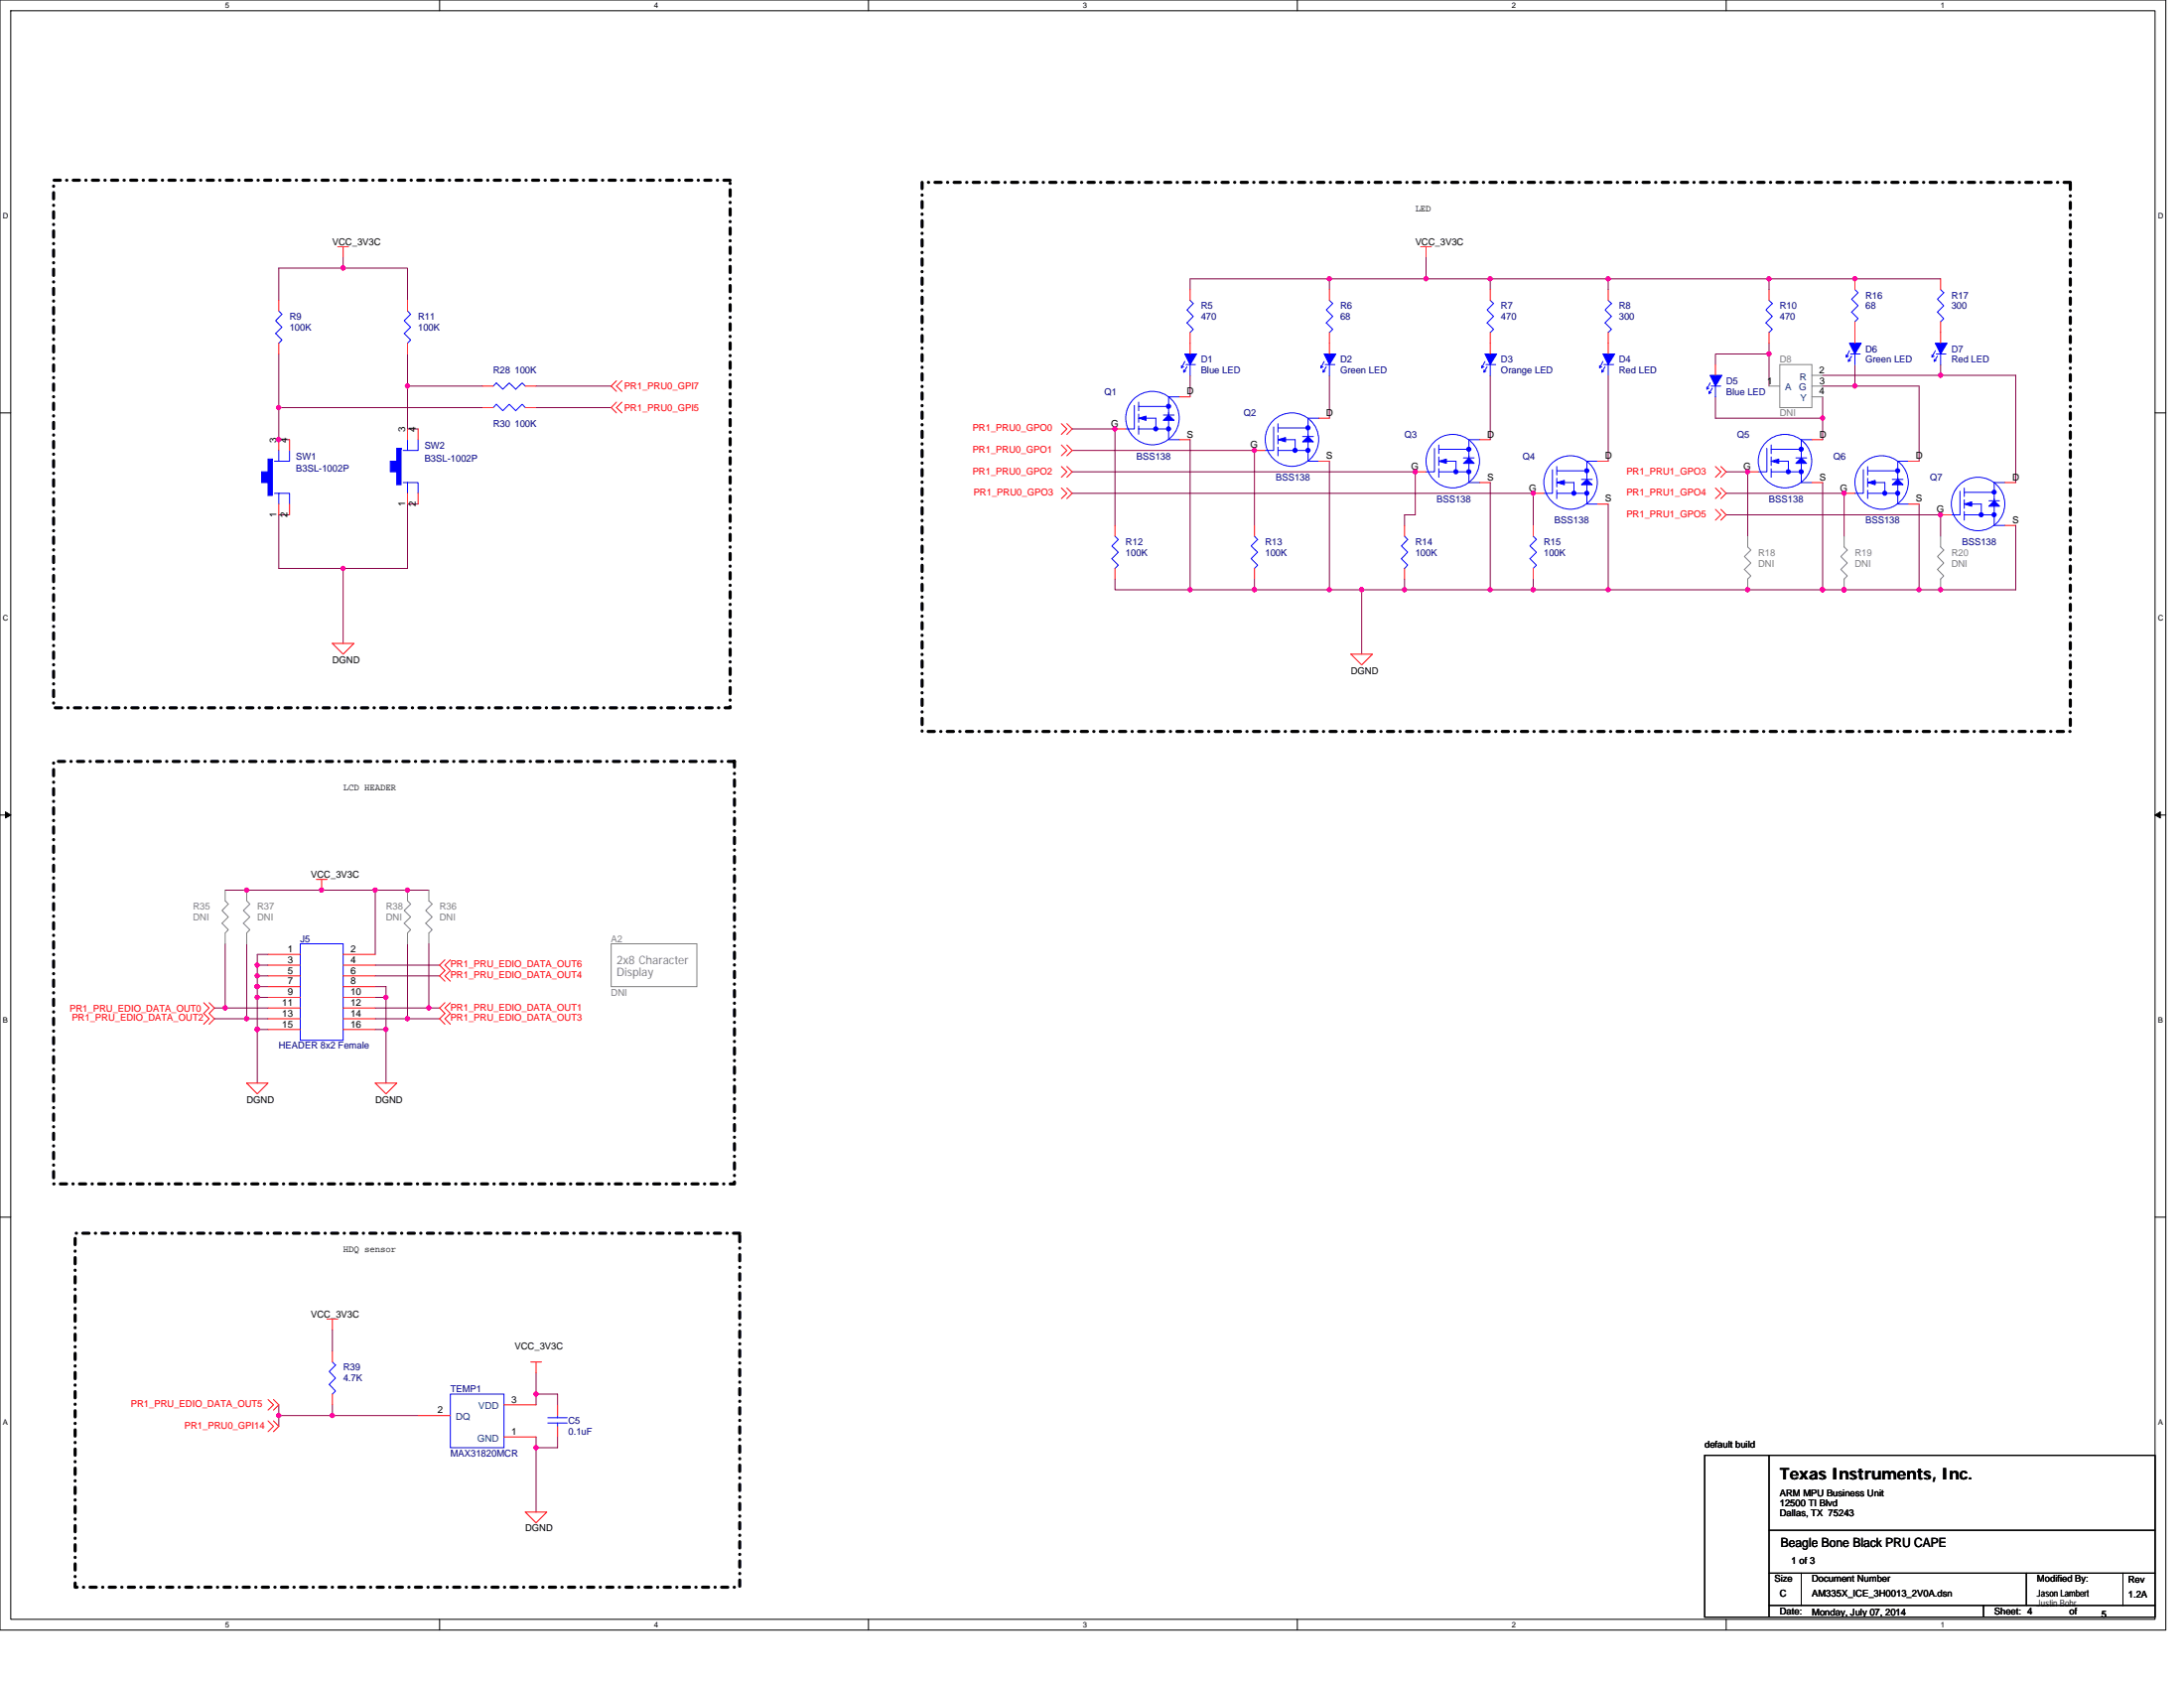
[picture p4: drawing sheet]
<svg xmlns="http://www.w3.org/2000/svg" width="279mm" height="216mm" viewBox="0 0 279 216" stroke-linecap="round" stroke-linejoin="round" font-family="sans-serif">
<path d="M0 0h277.1v208.5h-277.1zM1.4 1.4h274.3v205.7h-274.3z" fill="none" stroke="#000" stroke-width=".13"/>
<g fill="#fff">
<path d="M28.8 .1h.6v1.1h-.6z"/>
<path d="M28.8 207.3h.6v1.1h-.6z"/>
</g>
<path d="M56.2 0v1.4M56.2 207.1v1.4" fill="none" stroke="#000" stroke-width=".13"/>
<g fill="#fff">
<path d="M83.7 .1h.5v1.1h-.5z"/>
<path d="M83.7 207.3h.5v1.1h-.5z"/>
</g>
<path d="M111.1 0v1.4M111.1 207.1v1.4" fill="none" stroke="#000" stroke-width=".13"/>
<g fill="#fff">
<path d="M138.5 .1h.6v1.1h-.6z"/>
<path d="M138.5 207.3h.6v1.1h-.6z"/>
</g>
<path d="M166 0v1.4M166 207.1v1.4" fill="none" stroke="#000" stroke-width=".13"/>
<g fill="#fff">
<path d="M193.4 .1h.6v1.1h-.6z"/>
<path d="M193.4 207.3h.6v1.1h-.6z"/>
</g>
<path d="M220.8 0v1.4M220.8 207.1v1.4" fill="none" stroke="#000" stroke-width=".13"/>
<g fill="#fff">
<path d="M248.3 .1h.5v1.1h-.5z"/>
<path d="M248.3 207.3h.5v1.1h-.5z"/>
<path d="M.4 27.1h.7v1.1h-.7z"/>
<path d="M276.1 27.1h.7v1.1h-.7z"/>
<path d="M.4 78.5h.7v1.1h-.7z"/>
<path d="M276.1 78.5h.7v1.1h-.7z"/>
</g>
<path d="M0 52.8h1.4M275.7 52.8h1.4" fill="none" stroke="#000" stroke-width=".13"/>
<g fill="#fff">
<path d="M.4 130h.6v1.1h-.6z"/>
<path d="M276.1 130h.6v1.1h-.6z"/>
</g>
<path d="M0 104.2h1.4M275.7 104.2h1.4" fill="none" stroke="#000" stroke-width=".13"/>
<path d="M.7 103.8l.7 .4-.7 .4zM275.7 104.2l.7-.4v.8z" fill="#000" stroke="#000" stroke-width=".13"/>
<g fill="#fff">
<path d="M.4 181.4h.6v1.1h-.6z"/>
<path d="M276.1 181.4h.6v1.1h-.6z"/>
</g>
<path d="M0 155.7h1.4M275.7 155.7h1.4M218.1 186.1h57.6v20.7h-57.6zM226.3 186.1v20.6M226.3 195.7h49.4M226.3 201.2h49.4M226.3 205.3h49.4M230.4 201.2v4.1M253.7 205.3v1.4M259.2 201.2v4.1M271.6 201.2v4.1" fill="none" stroke="#000" stroke-width=".13"/>
<path d="M6.9 23.1h86.5v67.4h-86.5zM118 23.3h146.9v70.3h-146.9zM6.9 97.4h87.1v54h-87.1zM9.6 157.7h85v45.3h-85z" fill="none" stroke="#000" stroke-width=".4" stroke-dasharray=".8 .8 0 .8"/>
<g fill="none" stroke="#800040" stroke-width=".13">
<path d="M35.7 38.4v-4.1h16.4v4.1M43.9 32.9v1.4M170.1 35.7h-17.8v1.3M170.1 35.7h12.3M170.1 35.7v1.3M182.4 32.9v2.8M182.4 35.7h8.2v1.3M190.6 35.7h15.1M205.7 35.7h20.6M205.7 35.7v1.3M226.3 35.7v1.3M248.3 35.7h-22"/>
<path d="M35.7 52.1v4.1h1.3M35.7 52.1h26M35.7 45.3v6.8M52.1 45.3v4.1M52.1 49.4v5.5h1.4M52.1 49.4h9.6M68.6 49.4h9.6M68.6 52.1h9.6M137.2 57.6h23.3v9.6M137.2 54.9h5.4v12.3M152.3 56.2v19.2M152.3 48v2.8"/>
<path d="M170.1 48v5.5M170.1 59v16.4M190.6 48v8.2M205.7 48v11M219.5 46.6v-1.3h6.8v4.1M219.5 50.8v2.7h13.7M226.3 43.9v1.4M233.2 53.5v2.7M233.2 50.8v2.7M237.3 46.6v2.8h-4.1M237.3 49.4h8.2v9.6M248.3 48h9.6v13.7"/>
<path d="M248.3 46.6v1.4h-15.1M37 65.8h-1.3v6.9h8.2M43.9 72.7v9.6M53.5 64.5h-1.4v8.2h-8.2M137.2 63.1h59v4.1M137.2 60.3h43.9v5.5h-1.4v1.4M142.6 74.1v1.3h9.7M152.3 75.4h8.2M160.5 75.4h9.6M160.5 74.1v1.3M170.1 75.4h4.1M174.2 75.4v8.3"/>
<path d="M174.2 75.4h5.5M179.7 75.4h10.9M179.7 74.1v1.3M190.6 61.7v13.7M190.6 75.4h5.6M196.2 75.4h9.5M196.2 74.1v1.3M205.7 64.5v10.9M205.7 75.4h27.5M220.8 65.8h27.5v2.8M220.8 63.1h15.1v5.5M220.8 60.3h2.8v8.3"/>
<path d="M233.2 75.4h12.3M233.2 61.7v13.7M245.5 64.5v10.9M257.9 67.2v8.2h-12.4M28.8 113.9h19.2M48 113.9h6.9M48 113.9v8.2M27.4 128.9h1.4M27.4 130.3h4.2M28.8 128.9h5.5M28.8 120.7v8.2M31.6 130.3h2.7"/>
<path d="M31.6 120.7v9.6M32.9 131.7v6.8M32.9 126.2v1.4M32.9 131.7h1.4M32.9 124.8h1.4M32.9 126.2h1.4M32.9 127.6h1.4M32.9 127.6v4.1M32.9 124.8v1.4M32.9 123.4v1.4M34.3 122.1h-1.4v1.3h1.4M48 126.2h1.4v1.4"/>
<path d="M48 131.7h1.4M48 127.6h1.4M48 124.8h8.2M48 123.4h8.2M48 130.3h4.1M48 128.9h6.9M49.4 131.7v6.8M49.4 127.6v4.1M52.1 130.3h4.1M52.1 120.7v9.6M54.9 128.9h1.3M54.9 120.7v8.2"/>
<path d="M35.7 179.7v1.4M42.5 170.1v2.7M42.5 179.7v1.4M68.6 178.3v1.4M68.6 175.6v2.7M68.6 178.3h2.7v1.4M35.7 181.1h6.8M35.7 181.1v1.3M42.5 181.1h11M68.6 185.2v8.2M68.6 183.8v1.4M71.3 183.8v1.4h-2.7"/>
</g>
<g fill="#f0f" stroke="#f0f" stroke-width=".13">
<circle cx="160.5" cy="75.4" r=".27"/>
<circle cx="170.1" cy="75.4" r=".27"/>
<circle cx="179.7" cy="75.4" r=".27"/>
<circle cx="196.1" cy="75.4" r=".27"/>
<circle cx="190.6" cy="75.4" r=".27"/>
<circle cx="152.2" cy="75.4" r=".27"/>
<circle cx="196.1" cy="63.1" r=".27"/>
<circle cx="181" cy="60.3" r=".27"/>
<circle cx="160.5" cy="57.6" r=".27"/>
<circle cx="142.6" cy="54.9" r=".27"/>
<circle cx="170.1" cy="35.7" r=".27"/>
<circle cx="182.4" cy="35.7" r=".27"/>
<circle cx="43.9" cy="34.3" r=".27"/>
<circle cx="43.9" cy="72.7" r=".27"/>
<circle cx="32.9" cy="131.7" r=".27"/>
<circle cx="32.9" cy="127.6" r=".27"/>
<circle cx="52.1" cy="49.4" r=".27"/>
<circle cx="35.7" cy="56.2" r=".27"/>
<circle cx="35.7" cy="52.1" r=".27"/>
<circle cx="42.5" cy="181" r=".27"/>
<circle cx="190.6" cy="35.7" r=".27"/>
<circle cx="174.2" cy="75.4" r=".27"/>
<circle cx="226.3" cy="45.3" r=".27"/>
<circle cx="205.7" cy="75.4" r=".27"/>
<circle cx="223.6" cy="75.4" r=".27"/>
<circle cx="223.6" cy="60.3" r=".27"/>
<circle cx="235.9" cy="75.4" r=".27"/>
<circle cx="233.2" cy="75.4" r=".27"/>
<circle cx="248.3" cy="75.4" r=".27"/>
<circle cx="235.9" cy="63.1" r=".27"/>
<circle cx="248.3" cy="65.8" r=".27"/>
<circle cx="32.9" cy="124.8" r=".27"/>
<circle cx="32.9" cy="126.2" r=".27"/>
<circle cx="233.2" cy="53.5" r=".27"/>
<circle cx="248.3" cy="48" r=".27"/>
<circle cx="237.3" cy="49.4" r=".27"/>
<circle cx="205.7" cy="35.7" r=".27"/>
<circle cx="237.3" cy="35.7" r=".27"/>
<circle cx="226.3" cy="35.7" r=".27"/>
<circle cx="245.5" cy="75.4" r=".27"/>
<circle cx="32.9" cy="123.4" r=".27"/>
<circle cx="49.4" cy="131.7" r=".27"/>
<circle cx="49.4" cy="127.6" r=".27"/>
<circle cx="31.5" cy="130.3" r=".27"/>
<circle cx="52.1" cy="130.3" r=".27"/>
<circle cx="54.9" cy="128.9" r=".27"/>
<circle cx="28.8" cy="128.9" r=".27"/>
<circle cx="52.1" cy="113.8" r=".27"/>
<circle cx="48" cy="113.8" r=".27"/>
<circle cx="31.5" cy="113.8" r=".27"/>
<circle cx="41.1" cy="113.8" r=".27"/>
<circle cx="68.6" cy="178.3" r=".27"/>
<circle cx="68.6" cy="185.2" r=".27"/>
<circle cx="35.7" cy="181" r=".27"/>
</g>
<g fill="none" stroke="#f00" stroke-width=".13">
<path d="M35.7 38.4v1.4M43.2 31.6h1.4M43.9 31.6v1.3M52.1 38.4v1.4M152.3 37v1.4M170.1 37v1.4M181.7 31.6h1.4M182.4 31.6v1.3M190.6 37v1.4M205.7 37v1.4M226.3 37v1.4M237.3 35.7v1.3"/>
<path d="M248.3 35.7v1.3M35.7 43.9v1.4M35.7 56.2v1.4M37 56.2v1.4M52.1 54.9v1.3M52.1 43.9v1.4M53.5 54.9v1.3M61.7 49.4h1.4M61.7 52.1h1.4M67.2 49.4h1.4M67.2 52.1h1.4M78.9 48.7l-.7 .7 .7 .7"/>
<path d="M78.9 51.4l-.7 .7 .7 .7M79.6 48.7l-.7 .7 .7 .7M79.6 51.4l-.7 .7 .7 .7M135.8 54.2l.7 .7-.7 .7M135.8 59.7l.7 .6-.7 .7M135.8 56.9l.7 .7-.7 .7M136.5 54.2l.7 .7-.7 .7M136.5 59.7l.7 .6-.7 .7M136.5 56.9l.7 .7-.7 .7M142.6 54.9h1.4M150.9 56.2h1.4M150.9 50.8h1.4"/>
<path d="M152.3 42.5v2.8M152.3 48h.1M160.5 57.6h1.4M168.7 59h1.4M168.7 53.5h1.4M170.1 42.5v2.8M170.1 48h.1M189.3 56.2h1.3M190.6 42.5v2.8M190.6 48h.1M204.4 59h1.3M205.7 42.5v2.8"/>
<path d="M205.7 48h.1M219.5 59.7l.7 .6-.7 .7M219.5 46.6v1.4M219.5 50.8h.1M220.2 59.7l.6 .6-.6 .7M226.3 42.5v1.4M231.8 56.2h1.4M237.3 41.1v2.8M237.3 46.6h.1M244.2 59h1.3M248.3 41.1v2.8M248.3 46.6h.1"/>
<path d="M35.7 64.5v1.3M37 64.5v1.3M52.1 63.1v1.4M53.5 63.1v1.4M135.8 62.4l.7 .7-.7 .7M136.5 62.4l.7 .7-.7 .7M142.6 67.2v1.4M142.6 72.7v1.4M160.5 67.2v1.4M160.5 72.7v1.4M179.7 67.2v1.4M179.7 72.7v1.4"/>
<path d="M181.1 60.3h1.3M189.3 61.7h1.3M196.2 63.1h1.3M196.2 67.2v1.4M196.2 72.7v1.4M204.4 64.5h1.3M219.5 62.4l.7 .7-.7 .7M219.5 65.2l.7 .6-.7 .7M220.2 62.4l.6 .7-.6 .7M220.2 65.2l.6 .6-.6 .7M223.6 60.3h1.3M231.8 61.7h1.4"/>
<path d="M235.9 63.1h1.4M244.2 64.5h1.3M248.3 65.8h1.3M256.5 67.2h1.4M256.5 61.7h1.4M42.5 82.3h2.8l-1.4 1.4zM172.8 83.7h2.8l-1.4 1.3zM40.5 112.5h1.3M41.1 112.5v1.4M26.1 128.2l.7 .7-.7 .7 .7 .7-.7 .7M26.8 128.2l.6 .7-.6 .7 .6 .7-.6 .7M31.6 138.5h2.7l-1.4 1.4z"/>
<path d="M34.3 122.1h4.1M34.3 123.4h4.1M34.3 124.8h4.1M34.3 126.2h4.1M34.3 127.6h4.1M34.3 128.9h4.1M34.3 130.3h4.1M34.3 131.7h4.1M43.9 122.1h4.1M43.9 123.4h4.1M43.9 124.8h4.1M43.9 126.2h4.1"/>
<path d="M43.9 127.6h4.1M43.9 128.9h4.1M43.9 130.3h4.1M43.9 131.7h4.1M48 138.5h2.8l-1.4 1.4zM56.9 122.8l-.7 .6 .7 .7-.7 .7 .7 .7M56.9 128.2l-.7 .7 .7 .7-.7 .7 .7 .7M57.6 122.8l-.7 .6 .7 .7-.7 .7 .7 .7M57.6 128.2l-.7 .7 .7 .7-.7 .7 .7 .7M34.3 179l.7 .7-.7 .7M35 179l.7 .7-.7 .7M41.8 168.7h1.4"/>
<path d="M42.5 168.7v1.4M42.5 172.8v1.4M42.5 178.3v1.4M64.5 179.7h4.1M67.9 174.2h1.4M68.6 174.2v1.4M71.3 179.7v1.4M34.3 181.7l.7 .7-.7 .7M35 181.7l.7 .7-.7 .7M53.5 181.1h4.1M64.5 183.8h4.1M67.2 193.4h2.8l-1.4 1.4z"/>
<path d="M71.3 182.4v1.4"/>
</g>
<g fill="none" stroke="#00f" stroke-width=".13">
<path d="M35.7 39.8l.4 .4-.8 .8 .8 .8-.8 .9 .8 .8-.4 .4M52.1 39.8l.4 .4-.8 .8 .8 .8-.8 .9 .8 .8-.4 .4M152.3 38.4l.4 .4-.9 .8 .9 .9-.9 .8 .9 .8-.4 .4M170.1 38.4l.4 .4-.8 .8 .8 .9-.8 .8 .8 .8-.4 .4M190.6 38.4l.5 .4-.9 .8 .9 .9-.9 .8 .9 .8-.5 .4M205.7 38.4l.5 .4-.9 .8 .9 .9-.9 .8 .9 .8-.5 .4M226.3 38.4l.4 .4-.8 .8 .8 .9-.8 .8 .8 .8-.4 .4M237.3 37l.4 .4-.8 .9 .8 .8-.8 .8 .8 .8-.4 .4M248.3 37l.4 .4-.8 .9 .8 .8-.8 .8 .8 .8-.4 .4M35.1 59h.6M35.7 57.6v1.4M37 57.6v1.4h-1.3"/>
<path d="M51.6 57.6h.5M52.1 56.2v1.4M53.5 56.2v1.4h-1.4M67.2 49.4l-.4-.4-.8 .8-.8-.8-.9 .8-.8-.8-.4 .4M67.2 52.1l-.4-.4-.8 .8-.8-.8-.9 .8-.8-.8-.4 .4M145.1 51.9v3h-1.1M145.7 52h3.8v1.2M145.7 54.5v1.1M145.7 52.9v1.1M145.7 51.4v1.1M145.7 54.9h3.8M146.5 53.5h1.4v1.4"/>
<path d="M148.8 53.1h1.4M149.5 52.8v3.4h1.4M150.9 50.8h-1.4v1.2M151.4 46.9l-.2 .2M151.6 46.2l-.4 .9v-.3M151.7 47.5l-.3 .1M151.7 46.6h1.2M151.8 46.9l-.4 .7v-.3M152.3 46.6v1.4M162.9 54.6v3h-1M163.5 57.2v1.1M163.5 55.7v1.1"/>
<path d="M163.5 54.2v1.1M163.5 57.6h3.8M163.5 54.7h3.8v1.3M164.3 56.2h1.4v1.4M166.6 55.8h1.4M167.3 55.6v3.4h1.4M168.7 53.5h-1.4v1.2M169.3 46.9l-.3 .2M169.4 46.2l-.4 .9v-.3M169.5 47.5l-.2 .1M169.5 46.6h1.3M169.7 46.9l-.4 .7v-.3"/>
<path d="M170.1 46.6v1.4M183.5 57.3v3h-1.1M184.1 57.5h3.8v1.2M184.1 59.9v1.1M184.1 58.4v1.1M184.1 56.9v1.1M184.9 59h1.4v1.3M187.2 58.6h1.4M187.9 58.3v3.4h1.4M189.3 56.2h-1.4v1.3M189.8 46.9l-.2 .2M190 46.2l-.4 .9v-.3"/>
<path d="M190.1 47.5l-.3 .1M190.1 46.6h1.2M190.2 46.9l-.4 .7v-.3M190.6 46.6v1.4M199.2 59.7v1.1M204.4 59h-1.4v1.2M204.9 46.9l-.3 .2M205.1 46.2l-.5 .9v-.3M205.2 47.5l-.3 .1M205.2 46.6h1.2M205.3 46.9l-.4 .7v-.3M205.7 46.6v1.4"/>
<path d="M218.6 49.7l-.2 .1M218.8 49l-.4 .8v-.3M218.9 50.2l-.3 .1M218.9 49.4h1.3M219.1 49.7l-.5 .6v-.2M219.5 49.4v1.4M226 57.3v3h-1.1M226.6 57.5h3.8v1.2M226.6 59.9v1.1M226.6 58.4v1.1M226.6 56.9v1.1M227.4 59h1.4v1.3"/>
<path d="M229.7 58.6h1.4M230.4 58.3v3.4h1.4M231.8 56.2h-1.4v1.3M236.5 45.6l-.3 .1M236.6 44.9l-.4 .8v-.3M236.7 46.1l-.2 .1M236.7 45.3h1.3M236.9 45.6l-.4 .6v-.2M237.3 45.3v1.3M238.9 59.7v1.1M244.2 59h-1.4v1.2M247.4 45.6l-.2 .1"/>
<path d="M247.6 44.9l-.4 .8v-.3M247.7 46.1l-.3 .1M247.7 45.3h1.2M247.9 45.6l-.5 .6v-.2M248.3 45.3v1.3M35.1 63.1h.6M35.7 63.1v1.4M35.7 63.1h1.3v1.4M51.6 61.7h.5M52.1 61.7h1.4v1.4M52.1 61.7v1.4M142.6 68.6l.5 .4-.9 .8 .9 .8-.9 .9 .9 .8-.5 .4"/>
<path d="M160.5 68.6l.4 .4-.8 .8 .8 .8-.8 .9 .8 .8-.4 .4M179.7 68.6l.4 .4-.8 .8 .8 .8-.8 .9 .8 .8-.4 .4M184.1 60.3h3.8M196.2 68.6l.4 .4-.9 .8 .9 .8-.9 .9 .9 .8-.4 .4M198.6 60.1v3h-1.1M199.2 60.2h3.8v1.2M199.2 62.7v1.1M199.2 61.2v1.1M199.2 63.1h3.8M200 61.7h1.4v1.4M202.3 61.3h1.4M203 61v3.5h1.4"/>
<path d="M226.6 60.3h3.8M238.4 60.1v3h-1.1M238.9 60.2h3.9v1.2M238.9 62.7v1.1M238.9 61.2v1.1M238.9 63.1h3.9M239.8 61.7h1.3v1.4M242.1 61.3h1.4M242.8 61v3.5h1.4M250.7 62.8v3h-1.1M251.3 63h3.8v1.2M251.3 65.4v1.1"/>
<path d="M251.3 63.9v1.1M251.3 62.4v1.1M251.3 65.8h3.8M252.1 64.5h1.4v1.3M254.4 64.1h1.4M255.1 63.8v3.4h1.4M256.5 61.7h-1.4v1.3M38.4 120.7h5.5v12.4h-5.5zM42.5 174.2l.4 .4-.8 .8 .8 .9-.8 .8 .8 .8-.4 .4M57.6 178.3h6.9v6.9h-6.9zM70.1 182h2.5M70.1 181.3h2.5"/>
<path d="M71.3 181.1v.2M71.3 182v.4"/>
<circle cx="147.4" cy="53.5" r="3.4"/>
<circle cx="165.3" cy="56.2" r="3.4"/>
<circle cx="185.9" cy="59" r="3.4"/>
<circle cx="228.4" cy="59" r="3.4"/>
<circle cx="200.9" cy="61.7" r="3.4"/>
<circle cx="240.7" cy="61.7" r="3.4"/>
<circle cx="253.1" cy="64.5" r="3.4"/>
</g>
<g fill="#00f" stroke="#00f" stroke-width=".13">
<path d="M218.8 48h1.5l-.8 1.4z" fill-rule="evenodd"/>
<path d="M50.8 57.3v4.7h.5v-4.7z" fill-rule="evenodd"/>
<path d="M49.9 59v1.3h.9v-1.3z" fill-rule="evenodd"/>
<path d="M255.1 64.1l.7 .6h-1.4z" fill-rule="evenodd"/>
<path d="M251.3 64.5l.9-.3v.5z" fill-rule="evenodd"/>
<path d="M187.9 58.6l.7 .7h-1.4z" fill-rule="evenodd"/>
<path d="M184.1 59l.9-.3v.6z" fill-rule="evenodd"/>
<path d="M236.6 43.9h1.5l-.8 1.4z" fill-rule="evenodd"/>
<path d="M202.3 62l.7-.7 .7 .7z" fill-rule="evenodd"/>
<path d="M199.2 61.7l.9-.3v.6z" fill-rule="evenodd"/>
<path d="M34.3 58.7v4.7h.5v-4.7z" fill-rule="evenodd"/>
<path d="M33.5 60.3v1.4h.8v-1.4z" fill-rule="evenodd"/>
<path d="M230.4 58.6l.7 .7h-1.4z" fill-rule="evenodd"/>
<path d="M226.6 59l1-.3v.6z" fill-rule="evenodd"/>
<path d="M151.6 45.3h1.5l-.8 1.3z" fill-rule="evenodd"/>
<path d="M169.4 45.3h1.5l-.8 1.3z" fill-rule="evenodd"/>
<path d="M247.6 43.9h1.5l-.8 1.4z" fill-rule="evenodd"/>
<path d="M242.1 62l.7-.7 .7 .7z" fill-rule="evenodd"/>
<path d="M238.9 61.7l1-.3v.6z" fill-rule="evenodd"/>
<path d="M149.5 53.1l.7 .7h-1.4z" fill-rule="evenodd"/>
<path d="M145.7 53.5l.9-.3v.6z" fill-rule="evenodd"/>
<path d="M190 45.3h1.5l-.9 1.3z" fill-rule="evenodd"/>
<path d="M205.1 45.3h1.5l-.9 1.3z" fill-rule="evenodd"/>
<path d="M166.6 56.5l.7-.7 .7 .7z" fill-rule="evenodd"/>
<path d="M163.5 56.2l1-.2v.5z" fill-rule="evenodd"/>
<circle cx="255.1" cy="63" r=".26"/>
<circle cx="253.5" cy="65.8" r=".27"/>
<circle cx="255.1" cy="65.8" r=".27"/>
<circle cx="187.9" cy="57.5" r=".27"/>
<circle cx="186.3" cy="60.3" r=".27"/>
<circle cx="187.9" cy="60.3" r=".27"/>
<circle cx="203" cy="60.2" r=".27"/>
<circle cx="201.3" cy="63.1" r=".27"/>
<circle cx="203" cy="63.1" r=".27"/>
<circle cx="230.4" cy="57.5" r=".27"/>
<circle cx="228.8" cy="60.3" r=".27"/>
<circle cx="230.4" cy="60.3" r=".27"/>
<circle cx="242.8" cy="60.2" r=".27"/>
<circle cx="241.1" cy="63.1" r=".27"/>
<circle cx="242.8" cy="63.1" r=".27"/>
<circle cx="149.5" cy="52" r=".27"/>
<circle cx="147.9" cy="54.9" r=".27"/>
<circle cx="149.5" cy="54.9" r=".27"/>
<circle cx="167.3" cy="54.7" r=".27"/>
<circle cx="165.7" cy="57.6" r=".27"/>
<circle cx="167.3" cy="57.6" r=".27"/>
</g>
<g fill="none" stroke="#808080" stroke-width=".13">
<path d="M226.3 49.4h1.4M227.7 46.6h4.1v5.5h-4.1zM231.8 48h1.4M231.8 49.4h1.4M231.8 50.8h1.4M223.6 68.6v1.4l.4 .4-.8 .8 .8 .8-.8 .8 .8 .9-.4 .4v1.3M235.9 68.6v1.4l.4 .4-.8 .8 .8 .8-.8 .8 .8 .9-.4 .4v1.3M248.3 68.6v1.4l.4 .4-.8 .8 .8 .8-.8 .8 .8 .9-.4 .4v1.3M28.8 113.9v1.3l.4 .4-.8 .9 .8 .8-.8 .8 .8 .8-.4 .4v1.4M31.6 113.9v1.3l.4 .4-.9 .9 .9 .8-.9 .8 .9 .8-.4 .4v1.4M52.1 113.9v1.3l.4 .4-.8 .9 .8 .8-.8 .8 .8 .8-.4 .4v1.4M54.9 113.9v1.3l.4 .4-.8 .9 .8 .8-.8 .8 .8 .8-.4 .4v1.4"/>
<path d="M78.2 120.7h11v5.5h-11z"/>
</g>
<text font-size="2.1" x="227.7" y="189.3">Texas Instruments, Inc.</text>
<text font-size="1.6" x="227.8" y="197.9">Beagle Bone Black PRU CAPE</text>
<g font-size="1.5" fill="#808080">
<text x="78.9" y="123.3">2x8 Character</text>
<text x="78.9" y="124.8">Display</text>
</g>
<g font-size="1.2">
<text x="181.1" y="27">LED</text>
<text x="42.5" y="31.3">VCC_3V3C</text>
<text x="181.1" y="31.3">VCC_3V3C</text>
<text x="232.7" y="47.7">2</text>
<text x="151.8" y="50.5">D</text>
<text x="169.7" y="53.2">D</text>
<text x="226.1" y="49.1">1</text>
<text x="232.7" y="50.5">4</text>
<text x="232.7" y="49.1">3</text>
<text x="35.4" y="56.7" transform="rotate(-90 35.4 56.7)">3</text>
<text x="36.7" y="56.7" transform="rotate(-90 36.7 56.7)">4</text>
<text x="51.8" y="55.3" transform="rotate(-90 51.8 55.3)">3</text>
<text x="53.2" y="55.3" transform="rotate(-90 53.2 55.3)">4</text>
<text x="142.1" y="54.6">G</text>
<text x="151.8" y="55.9">S</text>
<text x="160" y="57.3">G</text>
<text x="169.7" y="58.7">S</text>
<text x="190.2" y="55.9">D</text>
<text x="205.3" y="58.7">D</text>
<text x="232.7" y="55.9">D</text>
<text x="245.1" y="58.7">D</text>
<text x="51.8" y="64.7" transform="rotate(-90 51.8 64.7)">1</text>
<text x="53.2" y="64.7" transform="rotate(-90 53.2 64.7)">2</text>
<text x="180.5" y="60">G</text>
<text x="190.2" y="61.4">S</text>
<text x="195.6" y="62.8">G</text>
<text x="205.3" y="64.2">S</text>
<text x="223" y="60">G</text>
<text x="232.7" y="61.4">S</text>
<text x="235.4" y="62.8">G</text>
<text x="245.1" y="64.2">S</text>
<text x="247.7" y="65.6">G</text>
<text x="257.5" y="61.4">D</text>
<text x="35.4" y="66.1" transform="rotate(-90 35.4 66.1)">1</text>
<text x="36.7" y="66.1" transform="rotate(-90 36.7 66.1)">2</text>
<text x="257.5" y="66.9">S</text>
<text x="42.5" y="84.8">DGND</text>
<text x="172.8" y="86.2">DGND</text>
<text x="43.9" y="101.1">LCD HEADER</text>
<text x="39.8" y="112.2">VCC_3V3C</text>
<text x="36.8" y="121.8">1</text>
<text x="36.8" y="123.1">3</text>
<text x="36.8" y="124.5">5</text>
<text x="36.8" y="125.9">7</text>
<text x="44.9" y="121.8">2</text>
<text x="44.9" y="123.1">4</text>
<text x="44.9" y="124.5">6</text>
<text x="44.9" y="125.9">8</text>
<text x="36.1" y="128.6">11</text>
<text x="36.1" y="130">13</text>
<text x="36.1" y="131.4">15</text>
<text x="36.8" y="127.3">9</text>
<text x="44.9" y="127.3">10</text>
<text x="44.9" y="128.6">12</text>
<text x="44.9" y="130">14</text>
<text x="44.9" y="131.4">16</text>
<text x="31.6" y="141">DGND</text>
<text x="48" y="141">DGND</text>
<text x="43.9" y="160.1">HDQ sensor</text>
<text x="39.8" y="168.5">VCC_3V3C</text>
<text x="65.8" y="172.6">VCC_3V3C</text>
<text x="65.4" y="179.4">3</text>
<text x="56" y="180.8">2</text>
<text x="65.4" y="183.5">1</text>
<text x="218.1" y="185.2">default build</text>
<text x="227.7" y="191.4">ARM MPU Business Unit</text>
<text x="67.2" y="195.9">DGND</text>
<text x="227.7" y="192.6">12500 TI Blvd</text>
<text x="227.7" y="193.9">Dallas, TX 75243</text>
<text x="227" y="202.3">Size</text>
<text x="229.2" y="200">1 of 3</text>
<text x="231.8" y="202.3">Document Number</text>
<text x="260.6" y="202.3">Modified By:</text>
<text x="272.3" y="202.5">Rev</text>
<text x="227.7" y="206.5">Date:</text>
<text x="227.7" y="204.3">C</text>
<text x="231.8" y="206.6">Monday, July 07, 2014</text>
<text x="231.8" y="204.3">AM335X_ICE_3H0013_2V0A.dsn</text>
<text x="255.1" y="206.5">Sheet: 4</text>
<text x="260.6" y="205.5">Justin Bohr</text>
<text x="260.6" y="204.2">Jason Lambert</text>
<text x="264.7" y="206.5">of</text>
<text x="268.8" y="206.9">5</text>
<text x="272.3" y="204.4">1.2A</text>
</g>
<g font-size="1.2" fill="#000080">
<text x="37" y="40.9">R9</text>
<text x="53.5" y="40.9">R11</text>
<text x="153.6" y="39.5">R5</text>
<text x="153.6" y="40.9">470</text>
<text x="171.4" y="39.5">R6</text>
<text x="171.4" y="40.9">68</text>
<text x="192" y="39.5">R7</text>
<text x="192" y="40.9">470</text>
<text x="207.1" y="39.5">R8</text>
<text x="207.1" y="40.9">300</text>
<text x="227.7" y="39.5">R10</text>
<text x="227.7" y="40.9">470</text>
<text x="238.7" y="38.2">R16</text>
<text x="238.7" y="39.5">68</text>
<text x="249.6" y="38.2">R17</text>
<text x="249.6" y="39.5">300</text>
<text x="37" y="42.3">100K</text>
<text x="53.5" y="42.3">100K</text>
<text x="63.1" y="47.8">R28 100K</text>
<text x="153.6" y="46.4">D1</text>
<text x="153.6" y="47.8">Blue LED</text>
<text x="171.4" y="46.4">D2</text>
<text x="171.4" y="47.8">Green LED</text>
<text x="192" y="46.4">D3</text>
<text x="192" y="47.8">Orange LED</text>
<text x="207.1" y="46.4">D4</text>
<text x="207.1" y="47.8">Red LED</text>
<text x="238.7" y="45">D6</text>
<text x="238.7" y="46.4">Green LED</text>
<text x="249.6" y="45">D7</text>
<text x="249.6" y="46.4">Red LED</text>
<text x="141.3" y="50.5">Q1</text>
<text x="159.1" y="53.3">Q2</text>
<text x="220.8" y="49.1">D5</text>
<text x="220.8" y="50.5">Blue LED</text>
<text x="37.9" y="58.7">SW1</text>
<text x="54.3" y="57.4">SW2</text>
<text x="54.3" y="59">B3SL-1002P</text>
<text x="63.1" y="54.6">R30 100K</text>
<text x="145.4" y="58.7">BSS138</text>
<text x="179.7" y="56">Q3</text>
<text x="194.8" y="58.7">Q4</text>
<text x="222.2" y="56">Q5</text>
<text x="234.5" y="58.7">Q6</text>
<text x="37.9" y="60.4">B3SL-1002P</text>
<text x="163.2" y="61.5">BSS138</text>
<text x="183.8" y="64.2">BSS138</text>
<text x="226.3" y="64.2">BSS138</text>
<text x="246.9" y="61.5">Q7</text>
<text x="144" y="69.7">R12</text>
<text x="144" y="71.1">100K</text>
<text x="161.9" y="69.7">R13</text>
<text x="161.9" y="71.1">100K</text>
<text x="181.1" y="69.7">R14</text>
<text x="181.1" y="71.1">100K</text>
<text x="197.5" y="69.7">R15</text>
<text x="197.5" y="71.1">100K</text>
<text x="198.9" y="67">BSS138</text>
<text x="238.7" y="67">BSS138</text>
<text x="251" y="69.7">BSS138</text>
<text x="38.4" y="120.5">J5</text>
<text x="35.7" y="134.2">HEADER 8x2 Female</text>
<text x="43.9" y="175.3">R39</text>
<text x="43.9" y="176.7">4.7K</text>
<text x="57.6" y="178.1">TEMP1</text>
<text x="72.7" y="182.2">C5</text>
<text x="72.7" y="183.6">0.1uF</text>
<text x="57.6" y="186.3">MAX31820MCR</text>
</g>
<g font-size="1.2" fill="#808080">
<text x="227.7" y="46.4">D8</text>
<text x="227.7" y="53.3">DNI</text>
<text x="224.9" y="71.1">R18</text>
<text x="237.3" y="71.1">R19</text>
<text x="249.6" y="71.1">R20</text>
<text x="224.9" y="72.5">DNI</text>
<text x="237.3" y="72.5">DNI</text>
<text x="249.6" y="72.5">DNI</text>
<text x="24.7" y="116.3">R35</text>
<text x="24.7" y="117.7">DNI</text>
<text x="32.9" y="116.3">R37</text>
<text x="32.9" y="117.7">DNI</text>
<text x="49.4" y="116.3">R38</text>
<text x="49.4" y="117.7">DNI</text>
<text x="56.2" y="116.3">R36</text>
<text x="56.2" y="117.7">DNI</text>
<text x="78.2" y="120.5">A2</text>
<text x="78.2" y="127.3">DNI</text>
</g>
<g font-size="1.2" fill="#f00">
<text x="79.8" y="49.8">PR1_PRU0_GPI7</text>
<text x="79.8" y="52.6">PR1_PRU0_GPI5</text>
<text x="124.4" y="55.2">PR1_PRU0_GPO0</text>
<text x="124.4" y="57.9">PR1_PRU0_GPO1</text>
<text x="124.4" y="60.7">PR1_PRU0_GPO2</text>
<text x="124.5" y="63.4">PR1_PRU0_GPO3</text>
<text x="208.1" y="60.7">PR1_PRU1_GPO3</text>
<text x="208.1" y="63.4">PR1_PRU1_GPO4</text>
<text x="208.1" y="66.1">PR1_PRU1_GPO5</text>
<text x="57.6" y="123.7">PR1_PRU_EDIO_DATA_OUT6</text>
<text x="57.6" y="125.1">PR1_PRU_EDIO_DATA_OUT4</text>
<text x="8.9" y="129.4">PR1_PRU_EDIO_DATA_OUT0</text>
<text x="9.2" y="130.6">PR1_PRU_EDIO_DATA_OUT2</text>
<text x="57.6" y="129.2">PR1_PRU_EDIO_DATA_OUT1</text>
<text x="57.6" y="130.6">PR1_PRU_EDIO_DATA_OUT3</text>
<text x="16.7" y="180">PR1_PRU_EDIO_DATA_OUT5</text>
<text x="23.6" y="182.7">PR1_PRU0_GPI14</text>
</g>
<g font-size="1.2" fill="#004080">
<text x="228.4" y="50">A</text>
<text x="230.2" y="50">G</text>
<text x="230.2" y="48.6">R</text>
<text x="230.3" y="51.3">Y</text>
<text x="58.3" y="181.6">DQ</text>
<text x="61.1" y="184.4">GND</text>
<text x="61.2" y="180.3">VDD</text>
</g>
<g font-size="1">
<text x="28.8" y="1">5</text>
<text x="83.7" y="1">4</text>
<text x="138.5" y="1">3</text>
<text x="193.4" y="1">2</text>
<text x="248.3" y="1">1</text>
<text x=".4" y="28">D</text>
<text x="276.1" y="28">D</text>
<text x=".4" y="79.4">C</text>
<text x="276.1" y="79.4">C</text>
<text x=".4" y="130.9">B</text>
<text x="276.1" y="130.9">B</text>
<text x=".4" y="182.3">A</text>
<text x="276.1" y="182.3">A</text>
<text x="28.8" y="208.2">5</text>
<text x="83.7" y="208.2">4</text>
<text x="138.5" y="208.2">3</text>
<text x="193.4" y="208.2">2</text>
<text x="248.3" y="208.2">1</text>
</g>
</svg>
